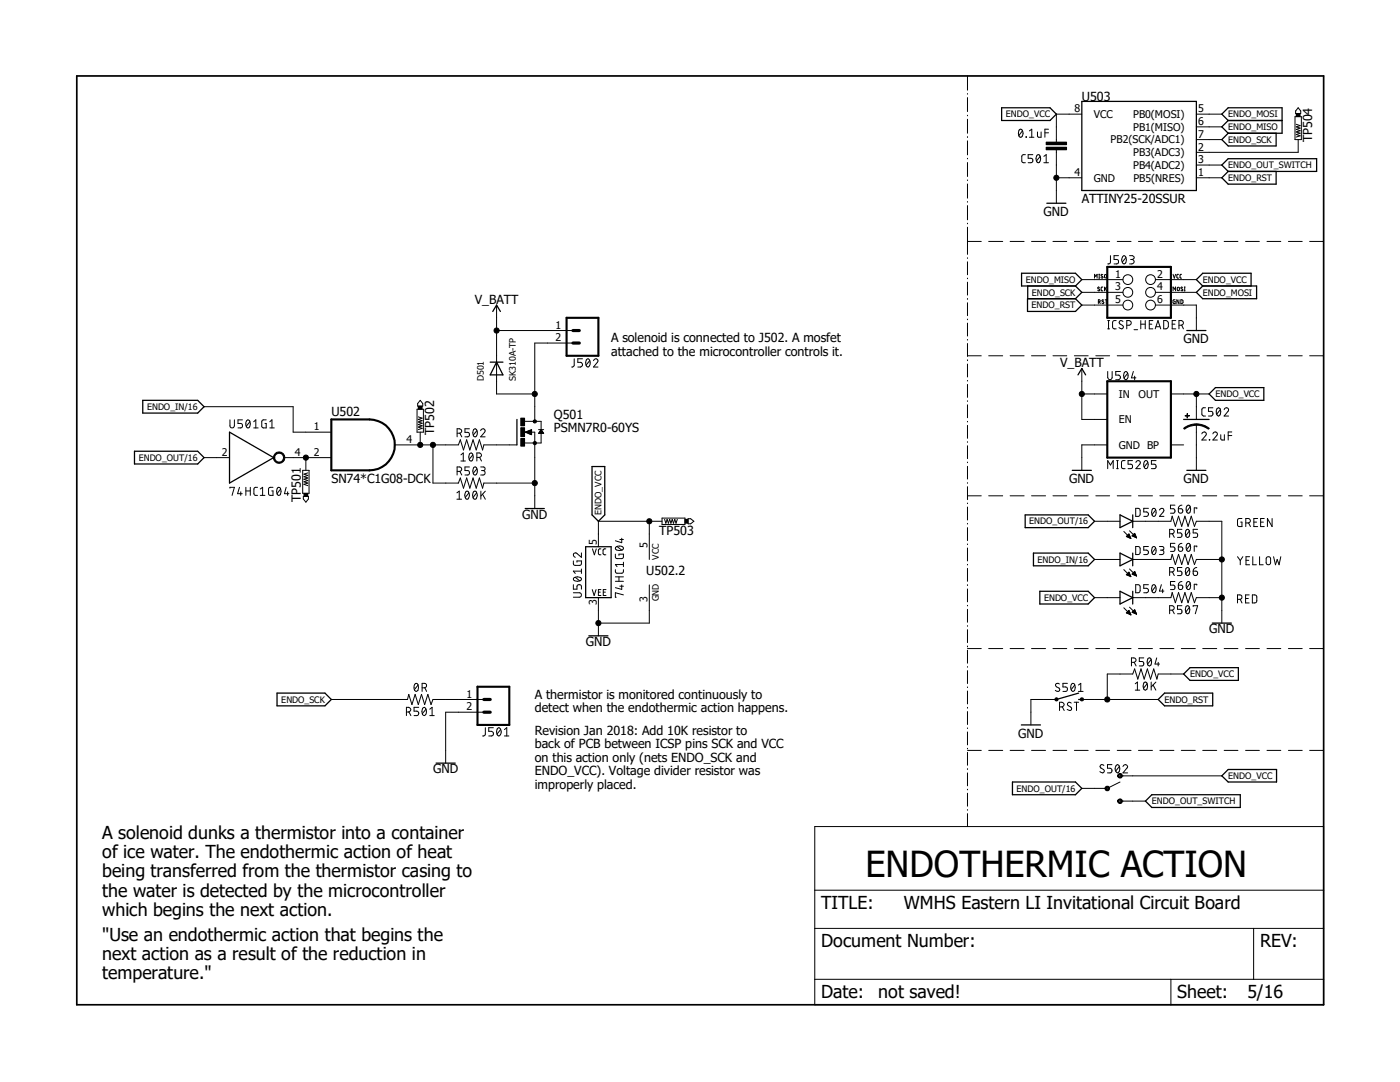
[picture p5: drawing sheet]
<svg xmlns="http://www.w3.org/2000/svg" width="279mm" height="216mm" viewBox="0 0 279 216" stroke-linecap="round" stroke-linejoin="round" font-family="sans-serif">
<path d="M14.8 14.8l249.7 186.2M264.5 14.8l-249.7 186.2" fill="none" stroke="#fff" stroke-width=".2"/>
<g fill="none" stroke="#000" stroke-width=".2">
<path d="M193.1 15.2v2.8M193.1 18.7v.1M193.1 19.5v2.8M193.1 23v.1M193.1 23.8v2.8M193.1 27.3v.1M193.1 28.1v2.8M193.1 31.6v.1M193.1 32.4v2.8M193.1 35.9v.1M193.1 36.7v2.8M203.5 25.8h.2a.93 .93 0 0 1 0 1.6 1.02 1.02 0 0 1-.2-1.6z"/>
<path d="M204 26.1l-.7 1M204.6 30.9h-.5l-.2 .3 .1 1.1 .6 .2M204.8 27.3l.1 .1zM205.4 27.4h.9M205.4 26.1l.5-.3v1.6M206.1 30.9h-.9v.7h.5a.45 .45 0 0 1 .4 .4 .45 .45 0 0 1-.4 .5h-.5M207 30.9h.2a.93 .93 0 0 1 0 1.6 1.02 1.02 0 0 1-.2-1.6zM207.1 26.3v.8l.2 .3h.5v-1.1M207.6 31.2l-.8 .9M208.3 32.5h1M208.3 31.2l.5-.3v1.6M208.5 26.5h.8"/>
<path d="M208.8 28.4h4.1v.5h-4.1zM208.8 29.4h4.1v.5h-4.1zM209.3 25.8h-.8v1.6M210.8 29.9v10.7M210.8 35.5h5.1M215.9 22.8h-5.1v5.6M238.8 22.8h5M238.8 25.3h5M238.8 35.5h5M238.8 27.9h5M238.8 32.9h5M258.4 23.3h1.3v4.6h-1.3z"/>
<path d="M258.7 22.6h.8v.6h-.8zM258.7 24.8l.8 .3-.8 .2 .8 .3-.8 .2 .8 .3-.8 .2 .8 .3-.8 .2 .8 .3-.8 .2M259.1 27.9v2.5h-20.3M259.1 21.5l.5 .6v.5h-1v-.5zM193.1 40.2v.1M193.1 41v2.9M193.1 44.5v.2M193.1 45.3v5.5M193.1 51.4v.2M193.1 52.2v2.6M193.1 55.5v.1M193.1 56.3v2.6"/>
<path d="M193.1 59.6v.1M193.1 48.2h2.7M197.3 48.2h2.8M201.6 48.2h2.8M205.9 48.2h2.8M210.1 48.2h2.8M214.4 48.2h2.8M215.9 55.8h8.2M215.9 58.3h8.2M218.4 55.5v-.8l.3 .5 .2-.5v.8M218.7 48.2h2.7M219.3 55.5h.2"/>
<path d="M219.3 54.7h.2M219.4 54.7v.8M219.4 57.4l-.2-.1-.1 .1 .3 .3 .1 .3-.4-.1M220.1 57.3l-.3 .1v.6h.3M220.1 54.8h-.3l.3 .6h-.4M220.3 59.9h-.4l.4 .6h-.4M220.4 57.3v.7M220.5 54.8h.3v.5l-.1 .2-.3-.2zM220.6 59.8h.3M220.6 57.6l.2 .4M220.8 59.8v.8M220.8 57.3l-.4 .4"/>
<path d="M221.6 51v1.3a.4 .4 0 0 1-.5 .4M223 48.2h2.7M223.2 51h-.9v.8h.5a.45 .45 0 0 1 .4 .4 .45 .45 0 0 1-.4 .5h-.5M224.2 51.1l.1-.1a.96 .96 0 0 1 0 1.7 .98 .98 0 0 1-.1-1.6zM224.7 51.4l-.7 .9M225.4 51h.6a.38 .38 0 0 1 .4 .4 .38 .38 0 0 1-.4 .4h-.4M225.9 51.8a.44 .44 0 0 1 .4 .7l-.4 .2h-.5M227.2 48.2h2.8M230.6 55.8h8.2M230.6 58.3h8.2M231.5 48.2h2.8M234.1 58v-.7l.3 .4 .2-.4v.7"/>
<path d="M234.1 54.7l.3 .8 .2-.8M234.5 59.8l-.4 .1v.1v.5l.4 .1v-.4h-.1M235 57.4h.3v.6h-.3zM235.2 54.7l-.3 .2v.5l.3 .1M235.3 59.8v.8l-.4-.8v.8M235.7 59.8l.4 .2v.4l-.2 .2h-.2zM235.8 48.2h2.7M235.8 54.7l-.3 .2v.5l.3 .1M236 57.4l-.2-.1-.1 .1 .4 .4v.2l-.4-.1M236.3 58h.2M236.3 57.3h.2M236.4 57.3v.7"/>
<path d="M240 48.2h2.8M244.3 48.2h2.8M248.6 48.2h2.7M252.9 48.2h2.7M257.1 48.2h2.8M261.4 48.2h2.8M83.9 79.9l.5 .6v.5h-1v-.5zM99.1 60.9v17.7h7.6M99.1 66h15.2M114.3 68.5h-7.6v15.6M114.6 71.6v1.4l-.5 .2M116.2 71.6h-.9v.7h.7l.2 .4-.2 .5h-.7"/>
<path d="M117.1 71.7l.2-.1a1.02 1.02 0 0 1 0 1.6 1.02 1.02 0 0 1-.2-1.5zM117.7 72l-.7 .9M118.4 72a.44 .44 0 0 1 .7-.4 .44 .44 0 0 1 .1 .7l-.8 .9h.9M193.1 60.4v2.6M193.1 63.7v.1M193.1 64.5v2.6M193.1 67.7v.2M193.1 68.5v2.6M193.1 71.8v.2M193.1 72.6v2.6M193.1 75.9v.1M193.1 76.7v2.6"/>
<path d="M193.1 80v.1M193.1 71h2.7M197.3 71h2.8M201.6 71h2.8M205.9 71h2.8M210.1 71h2.8M214.4 71h2.8M215.9 78.6h5.1M215.9 73.5v10.2h5.1M215.9 60.9h8.2M218.7 71h2.7M219.2 60.2l.4-.1-.1-.2-.3-.1v.8"/>
<path d="M219.4 60.2l.2 .4M221.1 74.1v1.2a.45 .45 0 0 0 .3 .4 .45 .45 0 0 0 .5-.2l.1-1.4M221.1 65.6h.3M221.1 64h.3M221.2 64v1.6M222.8 64h-.6l-.2 .3 .1 1.1 .1 .2h.6M223 71h2.7M223.6 74.1h-.9v.7l.7 .1 .2 .3-.2 .5-.7 .1M224.1 64.1l-.4-.1a.37 .37 0 0 0-.3 .2 .37 .37 0 0 0 .1 .4l.5 .3a.37 .37 0 0 1 .2 .4 .37 .37 0 0 1-.3 .3l-.6-.2M224.5 74.2l.2-.1a1.02 1.02 0 0 1 0 1.7 1.02 1.02 0 0 1-.2-1.6zM224.9 64.9h.4a.47 .47 0 0 0 .5-.5 .47 .47 0 0 0-.5-.4h-.4v1.6M225 74.5l-.7 .9"/>
<path d="M226.2 74.1l-.4 1.3h.9M226.3 65.8h.7M226.4 75.1v.7M227.2 71h2.8M227.7 64v1.6M227.7 64.7h.9M228.6 64v1.6M229.4 64.7h.5M230.1 64h-.7v1.6h.7M230.5 65.6l.6-1.6 .5 1.6M230.6 60.9h8.2v5.1M230.7 65.2h.8"/>
<path d="M231.5 71h2.8M232.2 64l.7 .1 .3 .3v.8l-.5 .4h-.5zM233.7 78.6h7.6M233.9 64.7h.6M234.7 64h-.8v1.6h.8M235.3 64.9h.5a.47 .47 0 0 0 .4-.5 .47 .47 0 0 0-.4-.4h-.5v1.6M235.8 71h2.7M235.8 64.9l.4 .7M238.8 78.6v5.1M240 71h2.8M244.3 71h2.8M248.6 71h2.7"/>
<path d="M252.9 71h2.7M257.1 71h2.8M261.4 71h2.8M40.7 81.2h17.8v5h7.6M40.7 91.3h5.1M45.9 83.8v1.4a.46 .46 0 0 0 .5 .2 .46 .46 0 0 0 .4-.4v-1.2M45.9 97.4v-.2h.9l-.5 1.6M47.8 97.2l-.4 1.3h.9M48 98.1v.7M48.4 83.8h-.9v.7h.5a.45 .45 0 0 1 .4 .4 .45 .45 0 0 1-.4 .5h-.5M49.1 97.2v1.6M49.1 98h.9"/>
<path d="M49.3 83.9l.2-.1a.93 .93 0 0 1 0 1.6 .95 .95 0 0 1-.2-1.5zM49.9 84.2l-.8 .8M50 97.2v1.6M50.6 85.4h.9M50.6 84.2l.5-.4v1.6M51.4 97.2l-.6 .1-.1 .3v1.1l.7 .1M51.9 98.8h1M51.9 97.6l.5-.4v1.6M53.1 83.8h-.5l-.3 .1-.1 1.1 .2 .3 .7 .1v-.9h-.2M53.8 85.4h.9M53.8 84.2l.5-.4v1.6M54.5 97.2h-.6l-.3 .2v1.1l.2 .3h.7v-.8h-.3"/>
<path d="M54.9 90.5a1.15 1.15 0 0 1 1.8 .3 1.15 1.15 0 0 1-.7 1.6 1.15 1.15 0 0 1-1.4-1.1h.2a.89 .89 0 0 1 1.3-.7 .89 .89 0 0 1 .2 1.5 .89 .89 0 0 1-1.4-.4l-.1-.4h-.2zM55.5 97.3l.1-.1a.93 .93 0 0 1 0 1.6 1.06 1.06 0 0 1-.1-1.5zM56 97.6l-.7 .9M56.7 91.3h9.4M57.1 97.2l-.3 1.3h.9M57.4 98.1v.7M60.4 93.9h1.3v4.5h-1.3zM60.5 99.1h1.1v.5l-.6 .6-.5-.6zM60.7 98.5h.7v.6h-.7zM61 91.3v2.6M61.4 94.4l-.7 .2 .7 .3-.7 .2 .7 .3-.7 .2 .7 .3-.7 .2 .7 .3-.7 .2 .7 .3M78.8 88.8h12.7l.4-1 .6 2 .6-2 .7 2 .6-2 .6 2 .7-2 .6 2 .3-1h6.6"/>
<path d="M83.2 81.7h1.3v4.5h-1.3zM83.5 81.1h.7v.6h-.7zM83.5 83.2l.7 .2-.7 .3 .7 .2-.7 .3 .7 .3-.7 .2 .7 .3-.7 .2 .7 .3-.7 .2M83.9 86.2v2.6M86.4 88.8v7.6h5.1l.4-1 .6 2 .6-2 .7 2 .6-2 .6 2 .7-2 .6 2 .3-1h10.1M91.2 98.3l.5-.3v1.6M91.2 99.6h.9M91.2 86.4h.5a.44 .44 0 0 0 .4-.6l-.4-.2h-.5v1.6M91.2 94.1h.5a.45 .45 0 0 0 .4-.4 .45 .45 0 0 0-.2-.5h-.7v1.6M91.8 86.4l.4 .8M91.8 94.1l.4 .7M92 90.8l.5-.4v1.6"/>
<path d="M92 92h.9M93 98h.2a.93 .93 0 0 1 0 1.6 1.02 1.02 0 0 1-.2-1.6zM93.6 98.3l-.8 1M93.7 90.6l.3-.2a.98 .98 0 0 1 0 1.6 1.01 1.01 0 0 1-.3-1.4zM93.7 85.6h-.9v.7h.5a.46 .46 0 0 1 .4 .4 .46 .46 0 0 1-.4 .5h-.5M93.7 93.2h-.9v.7h.5a.46 .46 0 0 1 .4 .4 .46 .46 0 0 1-.4 .5h-.5M94.4 90.8l-.8 .9M94.6 98h.2a.93 .93 0 0 1 0 1.6 1.02 1.02 0 0 1-.2-1.6zM94.6 85.6h.2a.98 .98 0 0 1 0 1.6 .98 .98 0 0 1-.2-1.6zM94.6 93.2h.2a.98 .98 0 0 1 0 1.6 1.02 1.02 0 0 1-.2-1.6zM95.1 98.3l-.7 1M95.2 91.3h.4a.45 .45 0 0 0 .5-.4 .45 .45 0 0 0-.3-.5h-.6v1.6"/>
<path d="M95.2 85.9l-.8 .9M95.2 93.6l-.8 .8M95.7 91.3l.4 .7M95.9 85.9a.44 .44 0 0 1 .6-.3 .44 .44 0 0 1 .2 .7l-.8 .9h.9M95.9 93.2h.7a.37 .37 0 0 1 .2 .4 .37 .37 0 0 1-.3 .3h-.4M96 98v1.6M96.3 98.6l.6 1M96.4 93.9h.2a.46 .46 0 0 1 .2 .5 .46 .46 0 0 1-.4 .4h-.5M96.9 98l-.9 1M103.9 87.5h.8v1.5h-.8zM103.9 83.4h.8v1.6h-.8zM103.9 85.3h.8v1.8h-.8z"/>
<path d="M104.6 86.2h2.1v15.3M104.7 84.1h3.3v1.6M104.8 86.2l1.3-.5v1zM105 86.3h1.1M105.1 86.1h1M105.3 86.4h.8M105.3 86.1h.8M105.5 86h.6M105.5 86.5h.6M105.7 85.9h.4M105.7 86.6h.4M105.9 86.7h.2"/>
<path d="M106 85.8h.1M106.5 83.9h.5v.4h-.5l-.1-.2zM106.5 88.2l.2-.1 .3 .1v.4h-.5l-.1-.2zM107.5 85.7h1M107.5 86.4h1M107.6 86.3h.8M107.7 86.2h.6M107.7 86.1h.6M107.8 86.1h.4M107.8 86h.4M107.9 85.9h.2M107.9 85.8h.1"/>
<path d="M108 85.7l.5 .8h-1zM108 86.4v2h-3.3M193.1 80.8v2.6M193.1 84.1v.1M193.1 84.9v2.6M193.1 88.1v.2M193.1 88.9v2.6M193.1 92.2v.1M193.1 93v2.6M193.1 96.3v.1M193.1 97.1v2.6M193.1 98.9h2.7"/>
<path d="M197.3 98.9h2.8M201.6 98.9h2.8M205.9 98.9h2.8M210.1 98.9h2.8M214.4 98.9h2.8M218.7 98.9h2.7M221 88.8h-5.1v5.1M221.1 93.5v-1.6l.5 .9 .6-.9v1.6M222.8 93.5h.4M222.8 91.9h.4M223 98.9h2.7M223 91.9v1.6"/>
<path d="M224.5 91.9h-.5l-.2 .4 .1 1 .6 .2M226 91.9h-.9v.7h.6a.46 .46 0 0 1 .3 .5 .46 .46 0 0 1-.3 .4h-.6M226.7 92.3a.44 .44 0 0 1 .6-.4 .44 .44 0 0 1 .2 .7l-.8 .9h.9M227.2 98.9h2.8M228.5 91.9h.2a.93 .93 0 0 1 0 1.6 .98 .98 0 0 1-.2-1.6zM229.1 92.3l-.8 .9M230.7 91.9h-.9v.7h.5a.45 .45 0 0 1 .4 .5 .45 .45 0 0 1-.4 .4h-.5M231.5 98.9h2.8M233.7 88.8h2.5M235.8 98.9h2.7M236.2 85.5a3.9 3.9 0 0 1 2.6-.9v.2a3.9 3.9 0 0 0-2.4 .8zM236.5 82.9l.9 .1z"/>
<path d="M236.9 82.5l.1 .9zM238.8 84.6a4.2 4.2 0 0 1 2.5 .9l-.1 .1a4.1 4.1 0 0 0-2.4-.8zM238.8 84.7v9.2M239.9 86.6a.44 .44 0 0 1 .6-.4 .44 .44 0 0 1 .1 .7l-.7 .9h.8M240 98.9h2.8M240.6 81.4h-.6l-.1 .3v1.1l.3 .2h.4M241.3 87.7l.1 .1zM242.1 86.6a.44 .44 0 0 1 .6-.4 .44 .44 0 0 1 .1 .7l-.7 .9h.9M242.1 81.4h-.9v.7h.5a.49 .49 0 0 1 .4 .4 .49 .49 0 0 1-.4 .5h-.5M242.9 81.6l.3-.2a.96 .96 0 0 1 0 1.6 1.03 1.03 0 0 1-.3-1.4zM243.5 81.7l-.7 .9M243.6 86.7v.8l.2 .3h.5v-1.1"/>
<path d="M244.3 81.7a.44 .44 0 0 1 .6-.3 .44 .44 0 0 1 .2 .7l-.8 .9h.9M244.3 98.9h2.8M245.1 86.9h.7M245.8 86.2h-.7v1.6M248.6 98.9h2.7M252.9 98.9h2.7M257.1 98.9h2.8M261.4 98.9h2.8M114.4 118.3h1.4a.46 .46 0 0 1 .2 .5 .46 .46 0 0 1-.4 .4h-1.2M114.4 116.7v.9h.7v-.6a.46 .46 0 0 1 .5-.3 .46 .46 0 0 1 .4 .3v.6M114.4 111.9l.2 .9h1.1l.3-.2v-.7h-.9v.3M114.5 115.4l.7-.3a.58 .58 0 0 1 .8 .6l-.8 .3a.58 .58 0 0 1-.7-.6z"/>
<path d="M114.8 115.2l.9 .7M116 110.3v.9l-.9-.8a.45 .45 0 0 0-.7 .2 .45 .45 0 0 0 .4 .6M116 113.5v.9M116 114h-1.6l.4 .4M118.2 117.6l.4 1.2 .4-1.2M118.2 109.5l.4 1.2 .4-1.2M119.4 119.3v7.6M119.4 118.2h.4M119.9 109.5l-.4 .1-.1 .2 .1 .8 .4 .1M119.9 117.6h-.5v1.2h.5M120.4 118.2h.4M120.9 109.5l-.5 .1v.2v.8l.5 .1"/>
<path d="M120.9 117.6h-.5v1.2h.5M122.8 113.7l.1 .5 .2 .2 1.1-.1 .2-.6M122.8 110.6v.5l.2 .3 1.1 .1 .3-.2v-.7h-.9v.2M122.8 116h1.6M122.8 115.1h1.6M122.9 109.2l.7-.2a.58 .58 0 0 1 .8 .6l-.8 .3a.58 .58 0 0 1-.7-.7zM123.1 109.1l1 .7M123.5 115.1v.9M123.7 117h.7M123.7 107.7h.7M124.1 116.7v.9l-1.3-.3M124.1 107.4v.9l-1.3-.4"/>
<path d="M124.4 118.7l-1.6-.4v.9h.2M124.4 112.2v.9M124.4 112.6h-1.6l.3 .5M129.6 104v7.6M129.6 116.7v7.6h-10.2M132.1 104h-12.7v5.1M132.1 103.4h4.6v1.2h-4.6zM132.6 103.6l.3 .8 .2-.8 .3 .8 .2-.8 .3 .8 .3-.8 .2 .8 .3-.8 .2 .8 .3-.8M136.7 103.6h.6v.8h-.6zM137.3 103.5h.5l.7 .5-.7 .5h-.5zM193.1 100.4v.1M193.1 101.2v2.6"/>
<path d="M193.1 104.4v.2M193.1 105.3v2.6M193.1 108.5v.2M193.1 109.3v2.6M193.1 112.6v.1M193.1 113.4v2.6M193.1 116.7v.1M193.1 117.5v2.6M218.4 119.3h5.1M218.4 111.6h5.1M218.4 104h5.1M224.3 113.7l1.4 1.4"/>
<path d="M224.3 106l1.4 1.4M224.8 114.7l.9 .4M224.8 114.7l.5-.5 .4 .9M224.8 114.7h.7M224.8 107h.7M224.9 114.6h.6M224.9 107.1h.7M224.9 106.9h.6M225 114.8h.6M225 114.5h.5M225 106.8h.4M225.1 114.4h.3"/>
<path d="M225.1 106.8h.3M225.1 107.2h.5M225.2 114.3h.2M225.2 106.7h.1M225.2 114.9h.4M225.3 114.2h.1M225.3 106.6h.1M225.3 106.6l-.5 .5 .9 .3M225.3 106.6l.4 .8M225.3 107.3h.3M225.4 113.5l1.4 1.4M225.4 114.9h.2"/>
<path d="M225.4 105.9l1.4 1.4M225.6 107.4h.1M225.6 115h.1M225.9 106.9l.5-.5 .4 .9zM226 106.9h.7M226 114.6h.7M226 114.5h.7M226 106.8h.7M226.1 119.3h7.6l.2-1.1 .7 2.1 .6-2.1 .6 2.1 .7-2.1 .6 2.1 .6-2.1 .7 2.1 .4-1h5M226.1 111.6h7.6l.2-1 .7 2 .6-2 .6 2 .7-2 .6 2 .6-2 .7 2 .4-1h5M226.1 104h7.6l.2-1 .7 2 .6-2 .6 2 .7-2 .6 2 .6-2 .7 2 .4-1h5v20.3M226.1 114.4h.5"/>
<path d="M226.1 106.8h.5M226.2 114.3h.4M226.2 107h.5M226.2 106.7h.4M226.2 114.7h.5M226.3 114.2h.2M226.3 106.6h.2M226.4 114.1h.1M226.4 107.1h.3M226.4 106.5h.1M226.4 114.8h.3M226.4 114l-.5 .6 .9 .3"/>
<path d="M226.4 114l.4 .9M226.4 114h.1M226.6 107.2h.2M226.7 116.7h.6a1.3 1.3 0 0 1 .2 1.4l-.2 .1-.6 .1zM226.7 109.1h.6a1.3 1.3 0 0 1 .2 1.3l-.2 .2-.6 .1zM226.7 101.4l.6 .1a1.25 1.25 0 0 1 0 1.5h-.6zM226.7 114.9h.1M226.8 107.3h.1M229.2 116.7h-.9v.7h.7a.46 .46 0 0 1 .2 .5 .46 .46 0 0 1-.4 .4h-.5M229.2 109.1h-.9v.7h.7a.46 .46 0 0 1 .2 .5 .46 .46 0 0 1-.4 .4h-.5M229.2 101.4h-.9v.8h.7a.46 .46 0 0 1 .2 .5 .46 .46 0 0 1-.4 .3h-.5M230.1 116.7h.2a.98 .98 0 0 1 0 1.6 1.02 1.02 0 0 1-.2-1.6z"/>
<path d="M230.1 109.1h.2a.98 .98 0 0 1 0 1.6 1.02 1.02 0 0 1-.2-1.6zM230.1 101.5l.2-.1a.98 .98 0 0 1 0 1.6 1.02 1.02 0 0 1-.2-1.5zM230.6 117l-.7 .9M230.6 109.4l-.7 .9M230.6 101.8l-.7 .9M231.4 109.1h.7a.37 .37 0 0 1 .2 .4 .37 .37 0 0 1-.4 .3h-.3M231.4 101.8a.45 .45 0 0 1 .6-.4 .45 .45 0 0 1 .2 .8l-.8 .8h.9M231.8 116.7l-.4 1.2h.9M231.9 109.8h.2a.46 .46 0 0 1 .2 .5 .46 .46 0 0 1-.4 .4h-.5M232 117.6v.7M233.4 114.1h.5a.45 .45 0 0 0 .4-.3 .45 .45 0 0 0-.2-.5l-.7-.1v1.7M233.4 106.5h.5a.45 .45 0 0 0 .4-.3 .45 .45 0 0 0-.2-.5l-.7-.1v1.6"/>
<path d="M234 114.1l.4 .8M234 106.5l.4 .7M234.5 116h-.9v.8h.5a.46 .46 0 0 1 .4 .4 .46 .46 0 0 1-.4 .4h-.5M234.5 108.4h-.9v.7h.5a.46 .46 0 0 1 .4 .5 .46 .46 0 0 1-.4 .4h-.5M234.5 100.8h-.9v.7h.5a.46 .46 0 0 1 .4 .5 .46 .46 0 0 1-.4 .4h-.5M235.2 116.8h.5a.46 .46 0 0 1 .4 .5 .46 .46 0 0 1-.5 .4 .46 .46 0 0 1-.4-.5zM235.2 109.1h.5a.46 .46 0 0 1 .4 .5 .46 .46 0 0 1-.5 .4 .46 .46 0 0 1-.4-.4zM235.2 101.5h.5a.46 .46 0 0 1 .4 .5 .46 .46 0 0 1-.5 .4 .46 .46 0 0 1-.4-.4zM235.9 116a.72 .72 0 0 0-.7 .8M235.9 108.4a.72 .72 0 0 0-.7 .7M235.9 100.8a.72 .72 0 0 0-.7 .7M235.9 113.2h-.9v.8h.5a.46 .46 0 0 1 .4 .4 .46 .46 0 0 1-.4 .5h-.5"/>
<path d="M235.9 105.6h-.9v.7h.5a.46 .46 0 0 1 .4 .5 .46 .46 0 0 1-.4 .4h-.5M236.8 113.3l.2-.1a.98 .98 0 0 1 0 1.7 1.02 1.02 0 0 1-.2-1.6zM236.8 105.7l.2-.1a.98 .98 0 0 1 0 1.6 1.02 1.02 0 0 1-.2-1.5zM237 116.1l.2-.1a.93 .93 0 0 1 0 1.6 .98 .98 0 0 1-.2-1.5zM237 108.5l.2-.1a.93 .93 0 0 1 0 1.6 .98 .98 0 0 1-.2-1.5zM237 100.8h.2a.93 .93 0 0 1 0 1.6 .98 .98 0 0 1-.2-1.6zM237.4 113.6l-.8 .9M237.4 106l-.8 .9M237.5 116.4l-.7 .9M237.5 108.8l-.7 .9M237.5 101.1l-.7 1M238.1 114h.6a.46 .46 0 0 1 .3 .5 .46 .46 0 0 1-.5 .4 .46 .46 0 0 1-.4-.5z"/>
<path d="M238.8 113.2a.72 .72 0 0 0-.7 .8M238.8 101.5v-.2h-.5v1.1M238.8 109.1v-.1h-.5v1M238.8 116.8v-.2h-.5v1M239 105.6h-.9v.7h.6a.46 .46 0 0 1 .3 .5 .46 .46 0 0 1-.3 .4h-.6M247 119.6l.6-.1a.46 .46 0 0 0 .2-.5 .46 .46 0 0 0-.4-.3h-.4v1.6M247 111.1l.5 .7M247.5 119.6l.4 .7M247.5 111.8v.9M247.9 103.5h-.6l-.3 .1v1.1l.1 .3 .8 .1v-.9h-.3M248 111.1l-.5 .7M248.6 119.4h.5"/>
<path d="M248.6 104.4h.5a.45 .45 0 0 0 .4-.4 .45 .45 0 0 0-.2-.5h-.7v1.6M248.7 111.8h.5M249.2 104.4l.4 .7M249.3 118.7h-.7v1.6h.7M249.4 111.1h-.7v1.6h.7M249.9 118.7h.7a1.3 1.3 0 0 1 .2 1.4l-.2 .2h-.7zM250 111.1v1.6h.7M250.2 104.2h.6M251 103.5h-.8v1.6h.8M251.4 111.1v1.6h.7M251.6 104.2h.5M252.3 103.5h-.7v1.6h.7"/>
<path d="M252.7 111.3a.46 .46 0 0 1 .5-.2 .46 .46 0 0 1 .4 .4l-.1 1a.46 .46 0 0 1-.5 .2 .46 .46 0 0 1-.3-.4zM253.9 103.5v1.6l-1-1.6v1.6M254.2 111.1l.4 1.6 .3-1.1 .4 1.1 .3-1.6M66.1 139.6h15.2l.3-1 .6 2 .6-2 .7 2 .6-2 .7 2 .6-2 .6 2 .4-1h10.2M82.9 136.4h.2a.93 .93 0 0 1 0 1.6 .98 .98 0 0 1-.2-1.6zM83.4 136.7l-.7 .9M84.2 137.2h.7a.43 .43 0 0 0 .2-.5 .43 .43 0 0 0-.4-.3h-.5v1.6M84.8 137.2l.3 .8M193.1 120.8v.1M193.1 121.6v2.6M193.1 124.8v.2M193.1 125.6v2.6"/>
<path d="M193.1 128.9v.2M193.1 129.8v2.5M193.1 133v.1M193.1 133.8v2.6M193.1 137.1v.1M193.1 137.9v2.6M193.1 129.4h2.7M197.3 129.4h2.8M201.6 129.4h2.8M205.9 129.4h2.8M210.1 129.4h2.8M210.6 139.3h.5v.5h-.5z"/>
<path d="M210.8 139.6h-5.1v5.1M211.4 136.5l-.2-.1a.4 .4 0 0 0-.5 .1 .4 .4 0 0 0 .1 .5l.5 .3a.37 .37 0 0 1 .2 .4 .37 .37 0 0 1-.3 .3l-.6-.2M213 136.4h-.9v.7h.5a.45 .45 0 0 1 .4 .4 .45 .45 0 0 1-.4 .5h-.5M214 136.4h.1a.93 .93 0 0 1 0 1.6 .98 .98 0 0 1-.1-1.6zM214.4 129.4h2.8M214.5 136.7l-.7 .9M215.2 138h1M215.2 136.7l.5-.3v1.6M215.7 139.3h.5v.5h-.5zM215.9 139.6h15.2M218.7 129.4h2.7M223 129.4h2.7"/>
<path d="M224.3 121.3l1.4 1.4M224.8 122.3l.5-.5 .4 .9zM224.8 122.3h.8M224.9 122.2h.6M225 122.1h.5M225 122.4h.6M225 122h.4M225.1 122h.3M225.2 121.9h.1M225.3 122.5h.3M225.4 121.2l1.4 1.4M225.5 122.6h.1"/>
<path d="M225.7 122.7h.1M225.8 132.2h.5a.45 .45 0 0 0 .4-.4 .45 .45 0 0 0-.2-.5h-.7v1.6M226 122.1h.7M226.1 122.2h.6M226.1 122h.5M226.2 121.9h.3M226.3 122.3h.4M226.3 121.8h.2M226.4 132.2l.3 .7M226.4 121.7l-.5 .5 .9 .4M226.4 121.7l.4 .9M226.4 121.7h.1"/>
<path d="M226.5 122.4h.3M226.6 136.4l.4-.3v1.6M226.6 137.7h.9M226.7 122.5h.1M227.2 129.4h2.8M228.3 131.3h-.9v.7h.5a.46 .46 0 0 1 .4 .4 .46 .46 0 0 1-.4 .5h-.5M228.4 136.1h.2a.93 .93 0 0 1 0 1.6 1.06 1.06 0 0 1-.2-1.6zM228.9 136.4l-.7 .9M229.2 131.3h.2a.98 .98 0 0 1 0 1.6 1.02 1.02 0 0 1-.2-1.6zM229.7 136.1v1.6M229.7 131.6l-.7 .9M230.1 136.7l.6 1"/>
<path d="M230.7 136.1l-1 1M230.8 131.3l-.3 1.2h.9M231.1 132.2v.7M231.5 129.4h2.8M233.4 121.8h.5a.45 .45 0 0 0 .4-.4 .45 .45 0 0 0-.2-.5h-.7v1.6M234 121.8l.4 .7M235.8 129.4h2.7M235.9 120.9h-.9v.7h.5a.46 .46 0 0 1 .4 .4 .46 .46 0 0 1-.4 .5h-.5M236.2 134.5h-5.1l-.2 1-.6-2-.7 2-.6-2-.7 2-.6-2-.6 2-.7-2-.3 1h-5.1v5.1M236.8 120.9h.2a.98 .98 0 0 1 0 1.6 1.02 1.02 0 0 1-.2-1.6zM237.4 121.2l-.8 .9M238.1 121v-.1h.9l-.5 1.6"/>
<path d="M240 129.4h2.8M244.3 129.4h2.8M248.6 129.4h2.7M252.9 129.4h2.7M257.1 129.4h2.8M261.4 129.4h2.8M81.1 142.1h.4a.47 .47 0 0 0 .5-.5 .47 .47 0 0 0-.5-.5h-.4v1.7M81.6 142.1l.4 .7M83.6 141.1h-1v.8h.8a.46 .46 0 0 1 .2 .5 .46 .46 0 0 1-.4 .4h-.6M84.5 141.2l.2-.1a1.02 1.02 0 0 1 0 1.7 1.02 1.02 0 0 1-.2-1.6zM85 141.5l-.7 .9M85.8 142.8h.9"/>
<path d="M85.8 141.5l.4-.4v1.7M96.6 142.1h-7.7v10.2M96.9 145.2v1.3a.43 .43 0 0 1-.6 .4M98.5 145.2h-1v.7h.6a.47 .47 0 0 1 .4 .5 .47 .47 0 0 1-.4 .5h-.6M99.4 145.3l.2-.1a.96 .96 0 0 1 0 1.7 1.02 1.02 0 0 1-.2-1.6zM99.9 145.6l-.7 .9M100.7 146.9h.9M100.7 145.6l.4-.4v1.7M193.1 141.1v.2M193.1 142v2.6M193.1 145.2v.2M193.1 146v2.6"/>
<path d="M193.1 149.3v.1M193.1 150.1v2.6M193.1 153.4v.1M193.1 154.2v2.6M193.1 157.5v.1M193.1 158.3v2.6M193.1 149.7h2.7M197.3 149.7h2.8M201.6 149.7h2.8M205.9 149.7h2.8M210.1 149.7h2.8M211.5 141.1h.4a.47 .47 0 0 0 .5-.5 .47 .47 0 0 0-.5-.5h-.4v1.7"/>
<path d="M212 141.1l.4 .7M213.8 140.3l-.2-.1a.37 .37 0 0 0-.5 .1 .37 .37 0 0 0 .1 .5l.5 .3a.37 .37 0 0 1 .2 .4 .37 .37 0 0 1-.4 .3l-.5-.2M214.4 140.1h.9M214.4 149.7h2.8M214.8 140.1v1.7M218.7 149.7h2.7M220.3 152.7l-.4-.1a.37 .37 0 0 0-.3 .2 .37 .37 0 0 0 .1 .4l.5 .3a.37 .37 0 0 1 .2 .4 .37 .37 0 0 1-.4 .3l-.5-.2M220.6 157.1l.5-.2 .3 .4v.3l-.3 .2-.5-.2-.1-.3h.2l.2-.2 .3 .2v.2l-.3 .1-.2-.3h-.2zM221.9 152.6h-.9v.7h.5a.47 .47 0 0 1 .4 .5 .47 .47 0 0 1-.4 .4h-.5M222.8 152.7l.2-.1a.96 .96 0 0 1 0 1.6l-.2-.1a1.07 1.07 0 0 1 0-1.4zM223 149.7h2.7M223.1 154.5l.6-.2 .2 .2v.6l-.2 .1-.6-.1v-.3h.2l.1-.2h.3l.1 .2-.4 .2-.1-.2h-.2z"/>
<path d="M223.1 159.6l.6-.2 .3 .5-.1 .2-.2 .2-.6-.2v-.2h.2l.1-.3 .4 .3-.1 .1-.3 .1-.1-.2h-.2zM223.4 153l-.7 .8M223.5 156l-2.5 1.3h-5.1M223.5 159.9h5.1M223.5 154.8h20.3M224.1 153a.44 .44 0 0 1 .6-.4 .44 .44 0 0 1 .2 .7l-.8 .9h.9M227.2 149.7h2.8M231.5 149.7h2.8M235.8 149.7h2.7M240 149.7h2.8M244.3 149.7h2.8M248.6 149.7h2.7"/>
<path d="M252.9 149.7h2.7M257.1 149.7h2.8M261.4 149.7h2.8M162.6 164.9h101.6v35.6h-101.6zM162.6 177.6h101.6M193.1 161.5v.2M193.1 162.3v2.6M162.6 185.3h101.6M162.6 195.4h101.6M233.7 195.4v5.1M250.2 185.3v10.1"/>
<circle cx="210.8" cy="35.5" r=".51"/>
<circle cx="225.1" cy="55.8" r=".98"/>
<circle cx="225.1" cy="58.3" r=".98"/>
<circle cx="229.6" cy="55.8" r=".98"/>
<circle cx="229.6" cy="58.3" r=".98"/>
<circle cx="99.1" cy="66" r=".51"/>
<circle cx="106.7" cy="78.6" r=".51"/>
<circle cx="215.9" cy="78.6" r=".51"/>
<circle cx="225.1" cy="60.9" r=".98"/>
<circle cx="229.6" cy="60.9" r=".98"/>
<circle cx="238.8" cy="78.6" r=".51"/>
<circle cx="61" cy="91.3" r=".51"/>
<circle cx="83.9" cy="88.8" r=".51"/>
<circle cx="86.4" cy="88.8" r=".51"/>
<circle cx="106.7" cy="96.4" r=".51"/>
<circle cx="129.6" cy="104" r=".51"/>
<circle cx="243.8" cy="119.3" r=".51"/>
<circle cx="243.8" cy="111.6" r=".51"/>
<circle cx="119.4" cy="124.3" r=".51"/>
<circle cx="221" cy="139.6" r=".51"/>
</g>
<g fill="none" stroke="#000" stroke-width=".25">
<path d="M199.9 21.5h9.6l1.3 1.3-1.3 1.2h-9.6zM215.9 20.2h22.9v17.8h-22.9zM243.8 32.9l1.3-1.2h17.7v2.5h-17.7zM245.1 26.6l-1.3 1.3 1.3 1.2h9.6v-2.5M245.1 24l-1.3-1.2 1.3-1.3h10.8v5.1h-10.8M245.1 34.2l-1.3 1.3 1.3 1.2h9.6v-2.5M245.1 24h10.8M245.1 24l-1.3 1.3 1.3 1.3M203.9 54.5h10.7l1.3 1.3-1.3 1.3h-10.7zM205.1 59.6h9.5l1.3 1.3-1.3 1.2h-9.5zM205.1 57.1v2.5M208.9 40.6h3.8"/>
<path d="M214.6 57.1l1.3 1.2-1.3 1.3M240 57.1h10.8v2.5h-10.8l-1.2-1.3zM240 57.1l-1.2-1.3 1.2-1.3h9.7v2.6M28.5 79.9h11l1.2 1.3-1.2 1.2h-11zM97.8 72.3h2.6M98.3 62.1l.8-1.2 .8 1.2M99.1 72.3l1.3 2.5h-2.6zM215.1 74.8l.8-1.3 .8 1.3M236.9 66h3.8M242.6 77.3h9.6v2.6h-9.6l-1.3-1.3zM26.8 90h12.7l1.2 1.3-1.2 1.3h-12.7zM45.8 86.2l8.8 5.1-8.8 5.1z"/>
<path d="M103.2 83.7v5.1M118.2 93.1h2.5v9.6l-1.3 1.3-1.2-1.3zM214 93.9h3.8M236.2 83.7h5.1M236.9 93.9h3.8M104.8 101.5h3.8M116.9 109.1h5.1v10.2h-5.1zM204.6 102.7h12.6l1.2 1.3-1.2 1.3h-12.6zM206.2 110.4h11l1.2 1.2-1.2 1.3h-11zM207.5 118h9.7l1.2 1.3-1.2 1.2h-9.7zM223.5 118l2.6 1.3-2.6 1.2zM223.5 102.7l2.6 1.3-2.6 1.3z"/>
<path d="M223.5 110.4l2.6 1.2-2.6 1.3zM226.1 102.7v2.6M226.1 110.4v2.5M226.1 118v2.5M55.3 138.3h9.6l1.2 1.3-1.2 1.2h-9.6zM117.5 126.9h3.8M215.3 139.6h.6M215.3 138.3l-4.5 1.3M231.1 139.6l1.3-1.3h9.6v2.5h-9.6zM237.5 133.2h9.6v2.6h-9.6l-1.3-1.3zM241.9 124.3h3.8M87 152.3h3.8"/>
<path d="M202.1 156h12.5l1.3 1.3-1.3 1.3h-12.5zM203.8 144.7h3.8M229.9 158.6h17.6v2.5h-17.6l-1.3-1.2zM243.8 154.8l1.3-1.3h9.7v2.5h-9.7z"/>
</g>
<path d="M15.3 15.2h248.9v185.3h-248.9z" fill="none" stroke="#000" stroke-width=".34"/>
<path d="M221 53.3h12.7v10.1h-12.7zM113.1 63.4h6.3v7.6h-6.3zM221 76.1h12.7v15.2h-12.7zM66.1 83.7h7.6a5.1 5.1 0 0 1 5.1 5.1 5.1 5.1 0 0 1-5.1 5.1h-7.6zM95.3 137h6.3v7.7h-6.3z" fill="none" stroke="#000" stroke-width=".42"/>
<path d="M114.3 68.5h1.3M114.3 66h1.3M96.6 139.6h1.2M96.6 142.1h1.2" fill="none" stroke="#000" stroke-width=".64"/>
<g fill="#000">
<path d="M208.8 28.4h4.1v.5h-4.1z" fill-rule="evenodd"/>
<path d="M208.8 29.4h4.1v.5h-4.1z" fill-rule="evenodd"/>
<path d="M258.7 22.6h.8v.6h-.8z" fill-rule="evenodd"/>
<path d="M54.9 90.5a1.15 1.15 0 0 1 1.8 .3 1.15 1.15 0 0 1-.7 1.6 1.15 1.15 0 0 1-1.4-1.1h.2a.89 .89 0 0 1 1.3-.7 .89 .89 0 0 1 .2 1.5 .89 .89 0 0 1-1.4-.4l-.1-.4h-.2z" fill-rule="evenodd"/>
<path d="M60.7 98.5h.7v.6h-.7z" fill-rule="evenodd"/>
<path d="M83.5 81.1h.7v.6h-.7z" fill-rule="evenodd"/>
<path d="M103.9 87.5h.8v1.5h-.8z" fill-rule="evenodd"/>
<path d="M103.9 83.4h.8v1.6h-.8z" fill-rule="evenodd"/>
<path d="M103.9 85.3h.8v1.8h-.8z" fill-rule="evenodd"/>
<path d="M106.5 83.9h.5v.4h-.5l-.1-.2z" fill-rule="evenodd"/>
<path d="M106.5 88.2l.2-.1 .3 .1v.4h-.5l-.1-.2z" fill-rule="evenodd"/>
<path d="M236.5 82.9l.9 .1z" fill-rule="evenodd"/>
<path d="M236.9 82.5l.1 .9z" fill-rule="evenodd"/>
<path d="M236.2 85.5a3.9 3.9 0 0 1 2.6-.9v.2a3.9 3.9 0 0 0-2.4 .8z" fill-rule="evenodd"/>
<path d="M238.8 84.6a4.2 4.2 0 0 1 2.5 .9l-.1 .1a4.1 4.1 0 0 0-2.4-.8z" fill-rule="evenodd"/>
<path d="M136.7 103.6h.6v.8h-.6z" fill-rule="evenodd"/>
<path d="M210.6 139.3h.5v.5h-.5z" fill-rule="evenodd"/>
<path d="M215.7 139.3h.5v.5h-.5z" fill-rule="evenodd"/>
<path d="M220.6 157.1l.5-.2 .3 .4v.3l-.3 .2-.5-.2-.1-.3h.2l.2-.2 .3 .2v.2l-.3 .1-.2-.3h-.2z" fill-rule="evenodd"/>
<path d="M223.1 154.5l.6-.2 .2 .2v.6l-.2 .1-.6-.1v-.3h.2l.1-.2h.3l.1 .2-.4 .2-.1-.2h-.2z" fill-rule="evenodd"/>
<path d="M223.1 159.6l.6-.2 .3 .5-.1 .2-.2 .2-.6-.2v-.2h.2l.1-.3 .4 .3-.1 .1-.3 .1-.1-.2h-.2z" fill-rule="evenodd"/>
<circle cx="210.8" cy="35.5" r=".51"/>
<circle cx="99.1" cy="66" r=".51"/>
<circle cx="106.7" cy="78.6" r=".51"/>
<circle cx="215.9" cy="78.6" r=".51"/>
<circle cx="238.8" cy="78.6" r=".51"/>
<circle cx="61" cy="91.3" r=".51"/>
<circle cx="83.9" cy="88.8" r=".51"/>
<circle cx="86.4" cy="88.8" r=".51"/>
<circle cx="106.7" cy="96.4" r=".51"/>
<circle cx="129.6" cy="104" r=".51"/>
<circle cx="243.8" cy="119.3" r=".51"/>
<circle cx="243.8" cy="111.6" r=".51"/>
<circle cx="119.4" cy="124.3" r=".51"/>
<circle cx="221" cy="139.6" r=".51"/>
</g>
<text font-size="7.2" x="172.7" y="175.1">ENDOTHERMIC ACTION</text>
<g font-size="3.6">
<text x="20.4" y="167.5">A solenoid dunks a thermistor into a container</text>
<text x="20.4" y="171.3">of ice water. The endothermic action of heat</text>
<text x="20.4" y="175.1">being transferred from the thermistor casing to</text>
<text x="20.4" y="178.9">the water is detected by the microcontroller</text>
<text x="20.4" y="182.7">which begins the next action.</text>
<text x="163.9" y="181.4">TITLE:</text>
<text x="180.4" y="181.4">WMHS Eastern LI Invitational Circuit Board</text>
<text x="20.4" y="187.8">&quot;Use an endothermic action that begins the</text>
<text x="20.4" y="191.6">next action as a result of the reduction in</text>
<text x="163.9" y="189.1">Document Number:</text>
<text x="251.5" y="189.1">REV:</text>
<text x="20.4" y="195.4">temperature.&quot;</text>
<text x="163.9" y="199.2">Date:</text>
<text x="175.3" y="199.2">not saved!</text>
<text x="235" y="199.2">Sheet:</text>
<text x="248.9" y="199.2">5/16</text>
</g>
<g font-size="2.5">
<text x="215.9" y="20.2">U503</text>
<text x="261.9" y="28.4" transform="rotate(-90 261.9 28.4)">TP504</text>
<text x="215.9" y="40.6">ATTINY25-20SSUR</text>
<text x="208.3" y="43.1">GND</text>
<text x="94.8" y="60.6">V_BATT</text>
<text x="122" y="68.3">A solenoid is connected to J502. A mosfet</text>
<text x="122" y="71">attached to the microcontroller controls it.</text>
<text x="236.2" y="68.5">GND</text>
<text x="211.6" y="73.3">V_BATT</text>
<text x="66.1" y="83.1">U502</text>
<text x="110.5" y="83.7">Q501</text>
<text x="86.7" y="86.8" transform="rotate(-90 86.7 86.8)">TP502</text>
<text x="110.5" y="86.2">PSMN7R0-60YS</text>
<text x="60" y="100.2" transform="rotate(-90 60 100.2)">TP501</text>
<text x="66.1" y="96.4">SN74*C1G08-DCK</text>
<text x="213.4" y="96.4">GND</text>
<text x="236.2" y="96.4">GND</text>
<text x="104.2" y="103.5">GND</text>
<text x="131.6" y="106.8">TP503</text>
<text x="128.9" y="114.8">U502.2</text>
<text x="116.9" y="128.9">GND</text>
<text x="241.3" y="126.4">GND</text>
<text x="106.7" y="139.4">A thermistor is monitored continuously to</text>
<text x="106.7" y="142.1">detect when the endothermic action happens.</text>
<text x="106.7" y="146.7">Revision Jan 2018: Add 10K resistor to</text>
<text x="106.7" y="149.4">back of PCB between ICSP pins SCK and VCC</text>
<text x="203.2" y="147.2">GND</text>
<text x="86.4" y="154.3">GND</text>
<text x="106.7" y="152">on this action only (nets ENDO_SCK and</text>
<text x="106.7" y="154.7">ENDO_VCC). Voltage divider resistor was</text>
<text x="106.7" y="157.4">improperly placed.</text>
</g>
<g font-size="2.1">
<text x="214.4" y="22.4">8</text>
<text x="218.3" y="23.5">VCC</text>
<text x="226.1" y="23.5">PB0(MOSI)</text>
<text x="239.1" y="22.4">5</text>
<text x="221.7" y="28.6">PB2(SCK/ADC1)</text>
<text x="226.1" y="26.1">PB1(MISO)</text>
<text x="239.1" y="25">6</text>
<text x="239.1" y="27.5">7</text>
<text x="214.4" y="35.1">4</text>
<text x="226.1" y="31.2">PB3(ADC3)</text>
<text x="226.1" y="33.7">PB4(ADC2)</text>
<text x="239.1" y="35.1">1</text>
<text x="239.1" y="30.1">2</text>
<text x="239.1" y="32.6">3</text>
<text x="218.3" y="36.2">GND</text>
<text x="226.2" y="36.2">PB5(NRES)</text>
<text x="222.6" y="55.4">1</text>
<text x="222.6" y="58">3</text>
<text x="230.9" y="55.4">2</text>
<text x="230.9" y="58">4</text>
<text x="110.9" y="65.6">1</text>
<text x="222.6" y="60.5">5</text>
<text x="230.9" y="60.5">6</text>
<text x="110.9" y="68.1">2</text>
<text x="223.3" y="79.4">IN</text>
<text x="227.2" y="79.4">OUT</text>
<text x="62.6" y="85.9">1</text>
<text x="81.2" y="88.4">4</text>
<text x="223.3" y="89.5">GND BP</text>
<text x="223.3" y="84.5">EN</text>
<text x="44.3" y="91">2</text>
<text x="58.8" y="91">4</text>
<text x="62.6" y="91">2</text>
<text x="119.1" y="108.8" transform="rotate(-90 119.1 108.8)">5</text>
<text x="129.2" y="109.3" transform="rotate(-90 129.2 109.3)">5</text>
<text x="119.1" y="120.7" transform="rotate(-90 119.1 120.7)">3</text>
<text x="129.2" y="120.2" transform="rotate(-90 129.2 120.2)">3</text>
<text x="93.1" y="139.2">1</text>
<text x="93.1" y="141.7">2</text>
</g>
<g font-size="1.8">
<text x="200.7" y="23.4">ENDO_VCC</text>
<text x="245.1" y="23.4">ENDO_MOSI</text>
<text x="245.1" y="28.5">ENDO_SCK</text>
<text x="245.1" y="26">ENDO_MISO</text>
<text x="245.1" y="33.6">ENDO_OUT_SWITCH</text>
<text x="245.1" y="36.1">ENDO_RST</text>
<text x="204.7" y="56.4">ENDO_MISO</text>
<text x="205.9" y="59">ENDO_SCK</text>
<text x="240" y="56.4">ENDO_VCC</text>
<text x="240" y="59">ENDO_MOSI</text>
<text x="205.9" y="61.5">ENDO_RST</text>
<text x="96.6" y="76.1" transform="rotate(-90 96.6 76.1)">D501</text>
<text x="102.9" y="76.1" transform="rotate(-90 102.9 76.1)">SK310A-TP</text>
<text x="29.3" y="81.8">ENDO_IN/16</text>
<text x="242.6" y="79.2">ENDO_VCC</text>
<text x="27.7" y="91.9">ENDO_OUT/16</text>
<text x="120.1" y="102.7" transform="rotate(-90 120.1 102.7)">ENDO_VCC</text>
<text x="205.4" y="104.6">ENDO_OUT/16</text>
<text x="131.5" y="111.6" transform="rotate(-90 131.5 111.6)">VCC</text>
<text x="207.1" y="112.3">ENDO_IN/16</text>
<text x="208.4" y="119.9">ENDO_VCC</text>
<text x="131.5" y="120" transform="rotate(-90 131.5 120)">GND</text>
<text x="237.5" y="135.1">ENDO_VCC</text>
<text x="56.1" y="140.2">ENDO_SCK</text>
<text x="232.4" y="140.2">ENDO_RST</text>
<text x="245.1" y="155.4">ENDO_VCC</text>
<text x="202.9" y="158">ENDO_OUT/16</text>
<text x="229.9" y="160.5">ENDO_OUT_SWITCH</text>
</g>
</svg>
